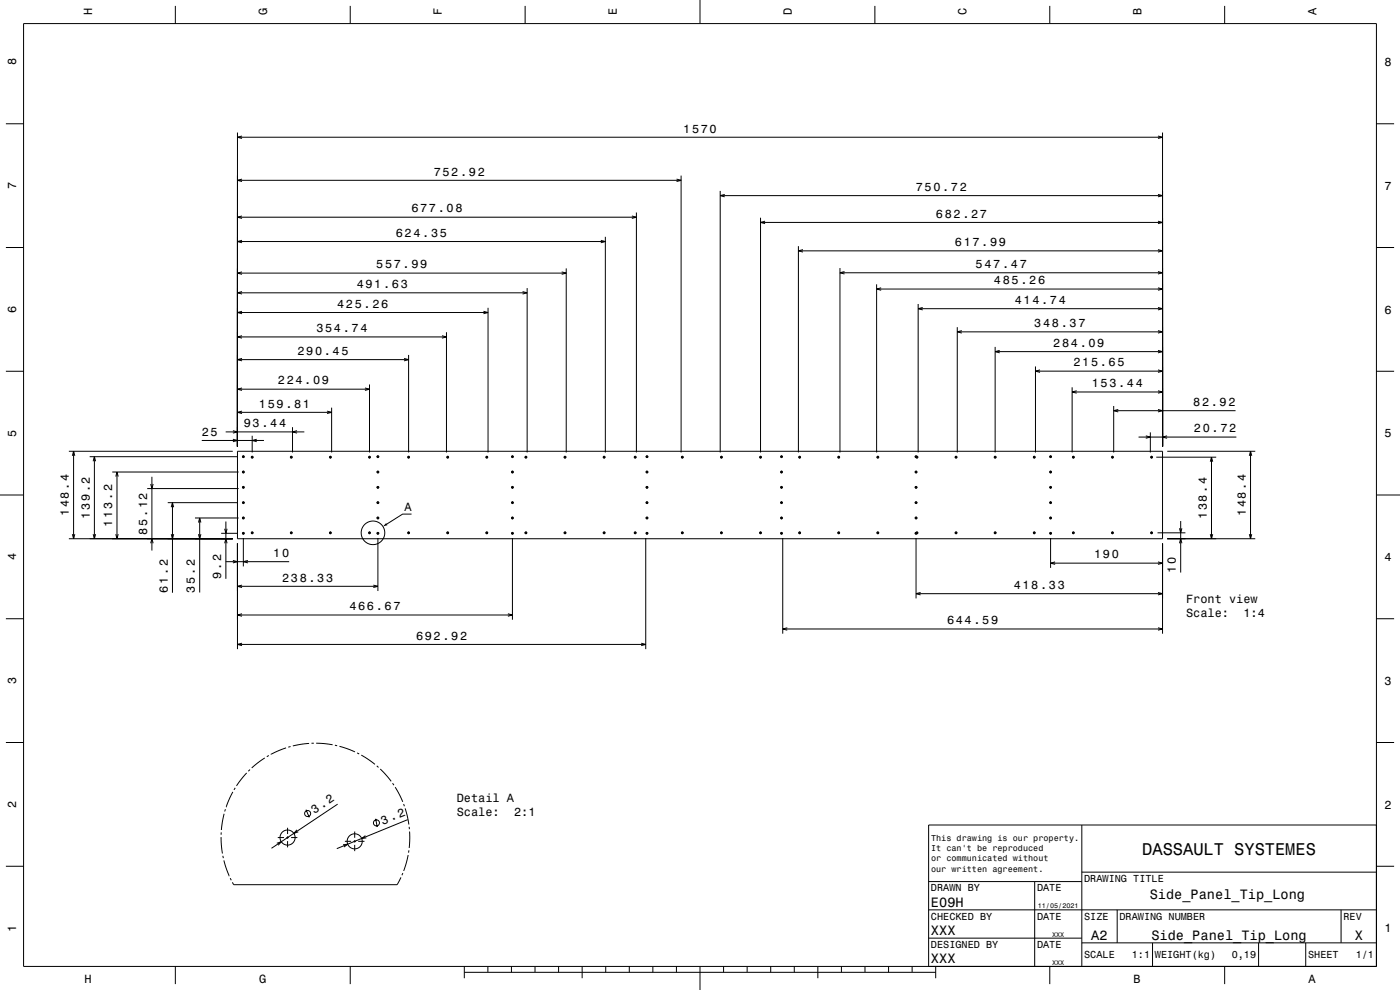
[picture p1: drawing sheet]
<svg xmlns="http://www.w3.org/2000/svg" width="594mm" height="420mm" viewBox="0 0 594 420" stroke-linecap="round" stroke-linejoin="round" font-family="sans-serif">
<g fill="none" stroke="#000" stroke-width=".42">
<path d="M10 10h574v400h-574zM74.4 2.5v7.5M148.6 2.5v7.5M222.8 2.5v7.5M297 0v10M371.2 2.5v7.5M445.4 2.5v7.5M519.6 2.5v7.5M2.5 52.5h7.5M100.7 56.2v133.3M100.7 58.2h392.6M102.7 57.7l-2 .5 2 .5"/>
<path d="M491.3 57.7l2 .5-2 .5M493.3 56.2v133.3M584 52.5h7.5M100.7 76.5h188.3M102.7 76l-2 .5 2 .5M287 76l2 .5-2 .5M289 74.5v117.5M100.7 92.1h169.3M102.7 91.6l-2 .5 2 .6M268.1 91.6l1.9 .5-1.9 .6M270 90.1v101.9M305.6 81v111"/>
<path d="M305.6 83h187.7M307.5 82.5l-1.9 .5 1.9 .5M322.7 92.4v99.6M322.7 94.4h170.6M324.6 93.8l-1.9 .6 1.9 .5M491.3 93.8l2 .6-2 .5M491.3 82.5l2 .5-2 .5M2.5 105h7.5M100.7 115.9h139.5M100.7 102.5h156.1M102.7 115.3l-2 .6 2 .5M102.7 102l-2 .5 2 .5"/>
<path d="M238.3 115.3l1.9 .6-1.9 .5M240.2 113.9v78.1M254.9 102l1.9 .5-1.9 .5M256.8 100.5v91.5M338.8 104.4v87.6M338.8 106.4h154.5M340.7 105.9l-1.9 .5 1.9 .5M356.4 113.7v78.3M356.4 115.7h136.9M358.3 115.2l-1.9 .5 1.9 .5M491.3 115.2l2 .5-2 .5M491.3 105.9l2 .5-2 .5"/>
<path d="M584 105h7.5M100.7 132.6h106.4M100.7 124.2h123M102.7 132.1l-2 .5 2 .5M102.7 123.7l-2 .5 2 .5M205.1 132.1l2 .5-2 .5M207.1 130.6v61.4M221.7 123.7l2 .5-2 .5M223.7 122.2v69.8M371.9 120.6v71.4M371.9 122.6h121.4M373.9 122.1l-2 .5 2 .5"/>
<path d="M389.6 129v63M389.6 131h103.7M391.5 130.5l-1.9 .5 1.9 .5M406.2 138.8v53.2M491.3 130.5l2 .5-2 .5M491.3 122.1l2 .5-2 .5M2.5 157.5h7.5M100.7 152.6h72.7M100.7 142.9h88.7M102.7 152.1l-2 .5 2 .5M102.7 142.4l-2 .5 2 .6M171.4 152.1l2 .5-2 .5"/>
<path d="M173.4 150.6v41.4M187.5 142.4l1.9 .5-1.9 .6M189.4 140.9v51.1M406.2 140.8h87.1M408.1 140.3l-1.9 .5 1.9 .5M422.2 147.2v44.8M422.2 149.2h71.1M424.2 148.7l-2 .5 2 .5M439.3 155.5v36.5M439.3 157.5h54M441.3 156.9l-2 .6 2 .5M491.3 156.9l2 .6-2 .5"/>
<path d="M491.3 148.7l2 .5-2 .5M491.3 140.3l2 .5-2 .5M584 157.5h7.5M100.7 174.9h40M100.7 165.1h56.1M102.7 174.4l-2 .5 2 .6M102.7 164.6l-2 .5 2 .5M138.8 174.4l1.9 .5-1.9 .6M140.7 172.9v19.1M154.8 164.6l2 .5-2 .5M156.8 163.1v28.9M454.9 164.3v27.7"/>
<path d="M454.9 166.3h38.4M456.8 165.8l-1.9 .5 1.9 .5M472.5 172.2v19.8M472.5 174.2h51.7M474.5 173.7l-2 .5 2 .6M491.3 173.7l2 .5-2 .6M491.3 165.8l2 .5-2 .5M29.2 191.5h69.5M30.7 193.4l.5-1.9 .5 1.9M31.2 191.5v37.1M38 193.8h62.7M39.5 195.7l.5-1.9 .6 1.9"/>
<path d="M40 193.8v34.8M85.6 186.9h26.4M95.8 183.2h33.3M98.8 186.4l1.9 .5-1.9 .5M98.8 182.7l1.9 .5-1.9 .5M100.7 191.5h392.6v37.1h-392.6zM102.7 193.8h1.1M103.3 193.2v1.1M103.3 199.7v1.1M106.5 194h1M107 184.9v7.1M107 193.4v1.1"/>
<path d="M108.9 186.4l-1.9 .5 1.9 .5M123.1 194h1M123.6 193.4v1.1M124.1 181.2v10.8M126 182.7l-1.9 .5 1.9 .5M139.7 194h1M140.2 193.4v1.1M156.3 194h1M156.8 193.4v1.1M159.8 193.8h1.1M160.3 193.2v1.1M160.3 199.7v1.1"/>
<path d="M172.8 194h1.1M173.4 193.4v1.1M189.4 194h1.1M190 193.4v1.1M206 194h1.1M206.5 193.4v1.1M216.9 193.8h1M217.4 193.2v1.1M217.4 199.7v1.1M222.6 194h1.1M223.1 193.4v1.1M239.2 194h1"/>
<path d="M239.7 193.4v1.1M255.8 194h1M256.3 193.4v1.1M269 194h1M269.5 193.4v1.1M274 193.8h1M274.5 193.2v1.1M274.5 199.7v1.1M289 194h1M289.5 193.4v1.1M305.6 194h1M306.1 193.4v1.1"/>
<path d="M322.2 194h1M322.7 193.4v1.1M331.1 193.8h1M331.6 193.2v1.1M331.6 199.7v1.1M338.8 194h1M339.3 193.4v1.1M355.3 194h1.1M355.9 193.4v1.1M371.9 194h1.1M372.5 193.4v1.1M388.1 193.8h1.1"/>
<path d="M388.4 193.5a.71 .71 0 0 1 .9 .7 .71 .71 0 0 1-.9-.7zM388.5 194h1.1M388.7 193.2v1.1M388.7 199.7v1.1M389 193.4v1.1M405.1 194h1.1M405.6 193.4v1.1M421.7 194h1M422.2 193.4v1.1M438.3 194h1M438.8 193.4v1.1M445.2 193.8h1.1"/>
<path d="M445.7 193.2v1.1M445.7 199.7v1.1M454.9 194h1M455.4 193.4v1.1M471.5 194h1M472 193.4v1.1M483.1 185.4h41.5M486.1 184.9l2 .5-2 .5M488.1 183.4v8.6M488.1 194h1M488.6 193.4v1.1M490.6 194h25.4"/>
<path d="M495.2 184.9l-1.9 .5 1.9 .5M495.3 191.5h37.3M513.5 195.9l.5-1.9 .5 1.9M514 194v34.6M530.1 193.4l.5-1.9 .5 1.9M530.6 191.5v37.1M0 210h10M47.6 200.3h53.7M49.1 202.2l.5-1.9 .6 1.9M49.6 200.3v28.3M62.5 207.3h38.8M63.9 205.3l.6 2 .5-2"/>
<path d="M64.5 202.3v31.3M71.2 213.3h29.5M72.7 215.2l.5-1.9 .5 1.9M73.2 213.3v38.2M82.7 219.8h18.6M84.7 219.8v31.6M102.7 219.8h1.1M102.7 213.3h1.1M102.7 200.3h1.1M102.7 206.8h1.1M103.3 206.2v1.1M103.3 212.7v1.1"/>
<path d="M103.3 219.2v1.1M159.8 219.8h1.1M159.8 213.3h1.1M159.8 200.3h1.1M159.8 206.8h1.1M160.3 206.2v1.1M160.3 212.7v1.1M160.3 219.2v1.1M174.6 218.1h-3.8l-6.7 4.2M216.9 219.8h1M216.9 213.3h1M216.9 200.3h1"/>
<path d="M216.9 206.8h1M217.4 206.2v1.1M217.4 212.7v1.1M217.4 219.2v1.1M274 219.8h1M274 213.3h1M274 200.3h1M274 206.8h1M274.5 206.2v1.1M274.5 212.7v1.1M274.5 219.2v1.1M331.1 219.8h1"/>
<path d="M331.1 213.3h1M331.1 200.3h1M331.1 206.8h1M331.6 206.2v1.1M331.6 212.7v1.1M331.6 219.2v1.1M388.1 219.8h1.1M388.1 213.3h1.1M388.1 200.3h1.1M388.1 206.8h1.1M388.7 206.2v1.1M388.7 212.7v1.1"/>
<path d="M388.7 219.2v1.1M445.2 219.8h1.1M445.2 213.3h1.1M445.2 200.3h1.1M445.2 206.8h1.1M445.7 206.2v1.1M445.7 212.7v1.1M445.7 219.2v1.1M584 210h10M29.2 228.6h69.5M30.7 226.6l.5 2 .5-2M39.5 226.6l.5 2 .6-2"/>
<path d="M49.1 226.6l.5 2 .6-2M63.9 230.5l.6-1.9 .5 1.9M72.7 226.6l.5 2 .5-2M84.2 226.6l.5 2 .5-2M84.2 221.7l.5-1.9 .5 1.9M93.8 226.3h6.9M95.3 230.5l.5-1.9 .6 1.9M95.3 224.3l.5 2 .6-2M95.8 238.3h26.9M95.8 221.3v24.3M98.8 237.8l1.9 .5-1.9 .5M100.7 230.6v44.8"/>
<path d="M102.7 226.3h1.1M103.3 225.7v1.1M103.3 228.3v12M105.2 237.8l-1.9 .5 1.9 .5M106.5 226.1h1M107 225.5v1.1M123.1 226.1h1M123.6 225.5v1.1M139.7 226.1h1M140.2 225.5v1.1M156.3 226.1h1M156.8 225.5v1.1"/>
<path d="M159.8 226.3h1.1M160.3 225.7v1.1M160.3 228.3v22.4M172.8 226.1h1.1M173.4 225.5v1.1M189.4 226.1h1.1M190 225.5v1.1M206 226.1h1.1M206.5 225.5v1.1M216.9 226.3h1M217.4 225.7v1.1M217.4 228.3v34.6"/>
<path d="M222.6 226.1h1.1M223.1 225.5v1.1M239.2 226.1h1M239.7 225.5v1.1M255.8 226.1h1M256.3 225.5v1.1M269 226.1h1M269.5 225.5v1.1M274 226.3h1M274 228.3v47.1M274.5 225.7v1.1M289 226.1h1"/>
<path d="M289.5 225.5v1.1M305.6 226.1h1M306.1 225.5v1.1M322.2 226.1h1M322.7 225.5v1.1M331.1 226.3h1M331.6 225.7v1.1M332.1 228.3v40.5M338.8 226.1h1M339.3 225.5v1.1M355.3 226.1h1.1M355.9 225.5v1.1"/>
<path d="M371.9 226.1h1.1M372.5 225.5v1.1M388.1 226.3h1.1M388.5 225.9l.6-.2a.49 .49 0 0 1-.1 .8 .49 .49 0 0 1-.7-.4zM388.5 226.1h1.1M388.7 225.7v1.1M388.7 228.3v25.6M389 225.5v1.1M405.1 226.1h1.1M405.6 225.5v1.1M421.7 226.1h1M422.2 225.5v1.1"/>
<path d="M438.3 226.1h1M438.8 225.5v1.1M445.2 226.3h1.1M445.7 225.7v1.1M445.7 228.3v12.6M445.7 238.9h47.6M447.7 238.4l-2 .5 2 .5M454.9 226.1h1M455.4 225.5v1.1M471.5 226.1h1M472 225.5v1.1M488.1 226.1h1"/>
<path d="M488.6 225.5v1.1M491.1 226.1h11.8M491.3 238.4l2 .5-2 .5M493.3 230.6v38.2M495.3 228.6h37.3M500.4 230.5l.5-1.9 .6 1.9M500.4 224.1l.5 2 .6-2M500.9 221.1v21.8M513.5 226.6l.5 2 .5-2M530.1 226.6l.5 2 .5-2M100.7 248.7h59.6M102.7 248.2l-2 .5 2 .6"/>
<path d="M158.4 248.2l1.9 .5-1.9 .6M388.7 251.9h104.6M390.6 251.3l-1.9 .6 1.9 .5M491.3 251.3l2 .6-2 .5M2.5 262.5h7.5M100.7 260.9h116.7M100.7 273.4h173.3M102.7 260.4l-2 .5 2 .5M102.7 272.9l-2 .5 2 .5M215.5 260.4l1.9 .5-1.9 .5M272 272.9l2 .5-2 .5M332.1 266.8h161.2"/>
<path d="M334 266.3l-1.9 .5 1.9 .6M491.3 266.3l2 .5-2 .6M584 262.5h7.5M2.5 315h7.5M121.4 317.3l-6.5 2.7M123.3 316.7l-1 .3M131.2 315.4l-7 1.1M133.2 315.3h-1M134.2 315.3l6.9 .7M142.1 316.2l1 .2M144 316.6l6.6 2.4M151.5 319.4l.9 .5"/>
<path d="M584 315h7.5M98.8 336l-2.8 6.4M99.8 334.2l-.5 .9M104.7 327.9l-4.4 5.5M106.1 326.5l-.7 .7M112.3 321.6l-5.5 4.2M114.1 320.5l-.9 .5M153.3 320.4l5.8 3.9M159.8 324.9l.8 .7M161.3 326.2l4.7 5.3M166.6 332.3l.5 .8M167.7 334l3.2 6.2"/>
<path d="M93.8 355.1l.6 7M93.9 353.1l-.1 1M95.1 345.2l-1.2 6.9M95.6 343.3l-.2 1M117.5 357.7l1.8-.6-1.3 1.5M117.8 355.3h2.7M121.5 355.3h1M122 351.2v2.6M122 354.8v1M122 356.8v2.7M123.5 355.3h2.7M126 352.1l-1.3 1.5 1.9-.7"/>
<path d="M129.8 343.5l1.4 3.3M143.2 341.2l-28 18.7M145.5 358.4l2-.3-1.6 1.3M146.3 356.9h2.7M150 356.9h1M150.5 352.8v2.6M150.5 356.4v1M150.5 358.4v2.7M152 356.9h2.7M155 354.5l-1.5 1.2 1.9-.2M159.4 347.4l.7 3.5M171.2 341.1l.4 .9"/>
<path d="M171.9 343l1.6 6.8M173 347.7l-30.1 12.3M173.6 350.8l.1 1M173.8 352.8l-.2 7M459 350v60M584 350h-190v60M2.5 367.5h7.5M94.6 363.1l.2 1M95 365l2.3 6.6M97.7 372.5l.4 .9M170.1 372.2l-1.6 3.1h-69.4l-.5-1M170.9 370.4l-.4 .9"/>
<path d="M173.2 362.7l-1.9 6.8M173.5 360.8l-.2 .9M394 374h65M439 374v36M459 370h125M584 367.5h7.5M394 398h65M394 386h190M474 386v14M569 386v14M74.4 410v7.5M148.6 410v7.5"/>
<path d="M197 412.5h200M197 410v5M207 410v2.5M217 410v2.5M227 410v2.5M237 410v2.5M247 410v5M257 410v2.5M267 410v2.5M277 410v2.5M287 410v2.5M297 410v10"/>
<path d="M307 410v2.5M317 410v2.5M327 410v2.5M337 410v2.5M347 410v5M357 410v2.5M367 410v2.5M377 410v2.5M387 410v2.5M397 410v5M445.4 410v7.5M459 400h125"/>
<path d="M489 400v10M519.6 410v7.5M534 400v10M554 400v10"/>
<circle cx="103.2" cy="193.8" r=".4"/>
<circle cx="107" cy="194" r=".4"/>
<circle cx="123.6" cy="194" r=".4"/>
<circle cx="140.2" cy="194" r=".4"/>
<circle cx="156.8" cy="194" r=".4"/>
<circle cx="160.3" cy="193.8" r=".4"/>
<circle cx="173.4" cy="194" r=".4"/>
<circle cx="190" cy="194" r=".4"/>
<circle cx="206.5" cy="194" r=".4"/>
<circle cx="217.4" cy="193.8" r=".4"/>
<circle cx="223.1" cy="194" r=".4"/>
<circle cx="239.7" cy="194" r=".4"/>
<circle cx="256.3" cy="194" r=".4"/>
<circle cx="269.5" cy="194" r=".4"/>
<circle cx="274.5" cy="193.8" r=".4"/>
<circle cx="289.5" cy="194" r=".4"/>
<circle cx="306.1" cy="194" r=".4"/>
<circle cx="322.7" cy="194" r=".4"/>
<circle cx="331.6" cy="193.8" r=".4"/>
<circle cx="339.3" cy="194" r=".4"/>
<circle cx="355.9" cy="194" r=".4"/>
<circle cx="372.5" cy="194" r=".4"/>
<circle cx="405.6" cy="194" r=".4"/>
<circle cx="422.2" cy="194" r=".4"/>
<circle cx="438.8" cy="194" r=".4"/>
<circle cx="445.7" cy="193.8" r=".4"/>
<circle cx="455.4" cy="194" r=".4"/>
<circle cx="472" cy="194" r=".4"/>
<circle cx="488.6" cy="194" r=".4"/>
<circle cx="103.2" cy="206.8" r=".4"/>
<circle cx="103.2" cy="219.8" r=".4"/>
<circle cx="103.3" cy="200.3" r=".4"/>
<circle cx="103.3" cy="213.3" r=".4"/>
<circle cx="160.3" cy="219.8" r=".4"/>
<circle cx="160.3" cy="206.8" r=".4"/>
<circle cx="160.3" cy="200.3" r=".4"/>
<circle cx="160.3" cy="213.3" r=".4"/>
<circle cx="217.4" cy="219.8" r=".4"/>
<circle cx="217.4" cy="206.8" r=".4"/>
<circle cx="217.4" cy="200.3" r=".4"/>
<circle cx="217.4" cy="213.3" r=".4"/>
<circle cx="274.5" cy="219.8" r=".4"/>
<circle cx="274.5" cy="206.8" r=".4"/>
<circle cx="274.5" cy="200.3" r=".4"/>
<circle cx="274.5" cy="213.3" r=".4"/>
<circle cx="331.6" cy="219.8" r=".4"/>
<circle cx="331.6" cy="206.8" r=".4"/>
<circle cx="331.6" cy="200.3" r=".4"/>
<circle cx="331.6" cy="213.3" r=".4"/>
<circle cx="388.7" cy="219.8" r=".4"/>
<circle cx="388.7" cy="206.8" r=".4"/>
<circle cx="388.7" cy="200.3" r=".4"/>
<circle cx="388.7" cy="213.3" r=".4"/>
<circle cx="445.7" cy="219.8" r=".4"/>
<circle cx="445.7" cy="206.8" r=".4"/>
<circle cx="445.8" cy="200.3" r=".4"/>
<circle cx="445.8" cy="213.3" r=".4"/>
<circle cx="103.3" cy="226.3" r=".4"/>
<circle cx="107" cy="226.1" r=".4"/>
<circle cx="123.6" cy="226.1" r=".4"/>
<circle cx="140.2" cy="226.1" r=".4"/>
<circle cx="156.8" cy="226.1" r=".4"/>
<circle cx="158.3" cy="226.1" r="5"/>
<circle cx="160.3" cy="226.3" r=".4"/>
<circle cx="173.4" cy="226.1" r=".4"/>
<circle cx="190" cy="226.1" r=".4"/>
<circle cx="206.5" cy="226.1" r=".4"/>
<circle cx="217.4" cy="226.3" r=".4"/>
<circle cx="223.1" cy="226.1" r=".4"/>
<circle cx="239.7" cy="226.1" r=".4"/>
<circle cx="256.3" cy="226.1" r=".4"/>
<circle cx="269.5" cy="226.1" r=".4"/>
<circle cx="274.5" cy="226.3" r=".4"/>
<circle cx="289.5" cy="226.1" r=".4"/>
<circle cx="306.1" cy="226.1" r=".4"/>
<circle cx="322.7" cy="226.1" r=".4"/>
<circle cx="331.6" cy="226.3" r=".4"/>
<circle cx="339.3" cy="226.1" r=".4"/>
<circle cx="355.9" cy="226.1" r=".4"/>
<circle cx="372.5" cy="226.1" r=".4"/>
<circle cx="405.6" cy="226.1" r=".4"/>
<circle cx="422.2" cy="226.1" r=".4"/>
<circle cx="438.8" cy="226.1" r=".4"/>
<circle cx="445.8" cy="226.3" r=".4"/>
<circle cx="455.4" cy="226.1" r=".4"/>
<circle cx="472" cy="226.1" r=".4"/>
<circle cx="488.6" cy="226.1" r=".4"/>
<circle cx="122" cy="355.3" r="3.2"/>
<circle cx="130.5" cy="345.1" r="1.28"/>
<circle cx="150.5" cy="356.9" r="3.2"/>
<circle cx="159.7" cy="349.1" r="1.28"/>
</g>
<path d="M163.8 221.9l.6 .9-1.9 .6z" fill-rule="evenodd" fill="#000"/>
<text font-size="7.2" x="484.6" y="362.6">DASSAULT SYSTEMES</text>
<g font-size="5.8">
<text x="487.8" y="381.4">Side_Panel_Tip_Long</text>
<text x="395" y="384.6">E09H</text>
<text x="395" y="396.6">XXX</text>
<text x="463" y="398.6">A2</text>
<text x="488.5" y="398.6">Side_Panel_Tip_Long</text>
<text x="574.8" y="398.6">X</text>
<text x="395" y="408.6">XXX</text>
</g>
<g font-size="5.1">
<text x="133.4" y="345.3" transform="rotate(-34 133.4 345.3)">3.2</text>
<text x="162.5" y="349.9" transform="rotate(-22 162.5 349.9)">3.2</text>
</g>
<g font-size="5">
<text x="39.1" y="6.5" transform="rotate(-90 39.1 6.5)">H</text>
<text x="113.3" y="6.5" transform="rotate(-90 113.3 6.5)">G</text>
<text x="187.5" y="6.5" transform="rotate(-90 187.5 6.5)">F</text>
<text x="261.7" y="6.5" transform="rotate(-90 261.7 6.5)">E</text>
<text x="335.9" y="6.5" transform="rotate(-90 335.9 6.5)">D</text>
<text x="410.1" y="6.5" transform="rotate(-90 410.1 6.5)">C</text>
<text x="484.3" y="6.5" transform="rotate(-90 484.3 6.5)">B</text>
<text x="558.5" y="6.5" transform="rotate(-90 558.5 6.5)">A</text>
<text x="6.8" y="27.8" transform="rotate(-90 6.8 27.8)">8</text>
<text x="587.5" y="28.1">8</text>
<text x="289.9" y="56.2">1570</text>
<text x="184" y="74.5">752.92</text>
<text x="6.8" y="80.3" transform="rotate(-90 6.8 80.3)">7</text>
<text x="388.6" y="81">750.72</text>
<text x="587.5" y="80.6">7</text>
<text x="174.5" y="90.1">677.08</text>
<text x="397.1" y="92.4">682.27</text>
<text x="167.9" y="100.5">624.35</text>
<text x="405.1" y="104.4">617.99</text>
<text x="159.6" y="113.9">557.99</text>
<text x="414" y="113.7">547.47</text>
<text x="151.3" y="122.2">491.63</text>
<text x="421.7" y="120.6">485.26</text>
<text x="143.1" y="130.6">425.26</text>
<text x="430.6" y="129">414.74</text>
<text x="6.8" y="132.8" transform="rotate(-90 6.8 132.8)">6</text>
<text x="587.5" y="133.1">6</text>
<text x="134.2" y="140.9">354.74</text>
<text x="438.8" y="138.8">348.37</text>
<text x="446.9" y="147.2">284.09</text>
<text x="126.2" y="150.6">290.45</text>
<text x="455.4" y="155.5">215.65</text>
<text x="117.9" y="163.1">224.09</text>
<text x="463.2" y="164.3">153.44</text>
<text x="109.9" y="172.9">159.81</text>
<text x="506.3" y="172.2">82.92</text>
<text x="6.8" y="185.3" transform="rotate(-90 6.8 185.3)">5</text>
<text x="85.6" y="184.9">25</text>
<text x="103.4" y="181.2">93.44</text>
<text x="506.6" y="183.4">20.72</text>
<text x="587.5" y="185.6">5</text>
<text x="29.2" y="219" transform="rotate(-90 29.2 219)">148.4</text>
<text x="38" y="220.1" transform="rotate(-90 38 220.1)">139.2</text>
<text x="171.6" y="216.9">A</text>
<text x="512" y="220.2" transform="rotate(-90 512 220.2)">138.4</text>
<text x="528.6" y="219" transform="rotate(-90 528.6 219)">148.4</text>
<text x="47.6" y="223.4" transform="rotate(-90 47.6 223.4)">113.2</text>
<text x="62.5" y="226.9" transform="rotate(-90 62.5 226.9)">85.12</text>
<text x="6.8" y="237.8" transform="rotate(-90 6.8 237.8)">4</text>
<text x="115.9" y="236.3">10</text>
<text x="464.2" y="236.9">190</text>
<text x="587.5" y="238.1">4</text>
<text x="93.8" y="245.6" transform="rotate(-90 93.8 245.6)">9.2</text>
<text x="498.9" y="242.9" transform="rotate(-90 498.9 242.9)">10</text>
<text x="71.2" y="251.5" transform="rotate(-90 71.2 251.5)">61.2</text>
<text x="82.7" y="251.4" transform="rotate(-90 82.7 251.4)">35.2</text>
<text x="119.7" y="246.7">238.33</text>
<text x="430.1" y="249.9">418.33</text>
<text x="503.3" y="255.9">Front view</text>
<text x="148.2" y="258.9">466.67</text>
<text x="503.3" y="262">Scale:</text>
<text x="527.5" y="262">1:4</text>
<text x="401.8" y="264.8">644.59</text>
<text x="176.5" y="271.4">692.92</text>
<text x="6.8" y="290.3" transform="rotate(-90 6.8 290.3)">3</text>
<text x="587.5" y="290.6">3</text>
<text x="193.8" y="340.2">Detail A</text>
<text x="6.8" y="342.8" transform="rotate(-90 6.8 342.8)">2</text>
<text x="193.8" y="346.2">Scale:</text>
<text x="218.1" y="346.2">2:1</text>
<text x="587.5" y="343.1">2</text>
<text x="6.8" y="395.3" transform="rotate(-90 6.8 395.3)">1</text>
<text x="587.5" y="395.6">1</text>
<text x="35.8" y="416.8">H</text>
<text x="110" y="416.8">G</text>
<text x="481" y="416.8">B</text>
<text x="555.2" y="416.8">A</text>
</g>
<g font-size="4.3">
<text x="460" y="374.2">DRAWING TITLE</text>
<text x="395" y="378.2">DRAWN BY</text>
<text x="440" y="378.2">DATE</text>
<text x="395" y="390.2">CHECKED BY</text>
<text x="440" y="390.2">DATE</text>
<text x="460" y="390.2">SIZE</text>
<text x="475" y="390.2">DRAWING NUMBER</text>
<text x="570" y="390.2">REV</text>
<text x="395" y="402.2">DESIGNED BY</text>
<text x="440" y="402.2">DATE</text>
<text x="460" y="406.6">SCALE</text>
<text x="480.2" y="406.6">1:1</text>
<text x="490" y="406.6">WEIGHT(kg)</text>
<text x="522.6" y="406.6">0,19</text>
<text x="555" y="406.6">SHEET</text>
<text x="575.2" y="406.6">1/1</text>
</g>
<g font-size="3.6">
<text x="395.1" y="356.8">This drawing is our property.</text>
<text x="395.1" y="361.2">It can't be reproduced</text>
<text x="395.1" y="365.5">or communicated without</text>
<text x="395.1" y="369.8">our written agreement.</text>
</g>
<g font-size="2.9">
<text x="440.3" y="385.3">11/05/2021</text>
<text x="446.4" y="397.3">XXX</text>
<text x="446.4" y="409.3">XXX</text>
</g>
</svg>
